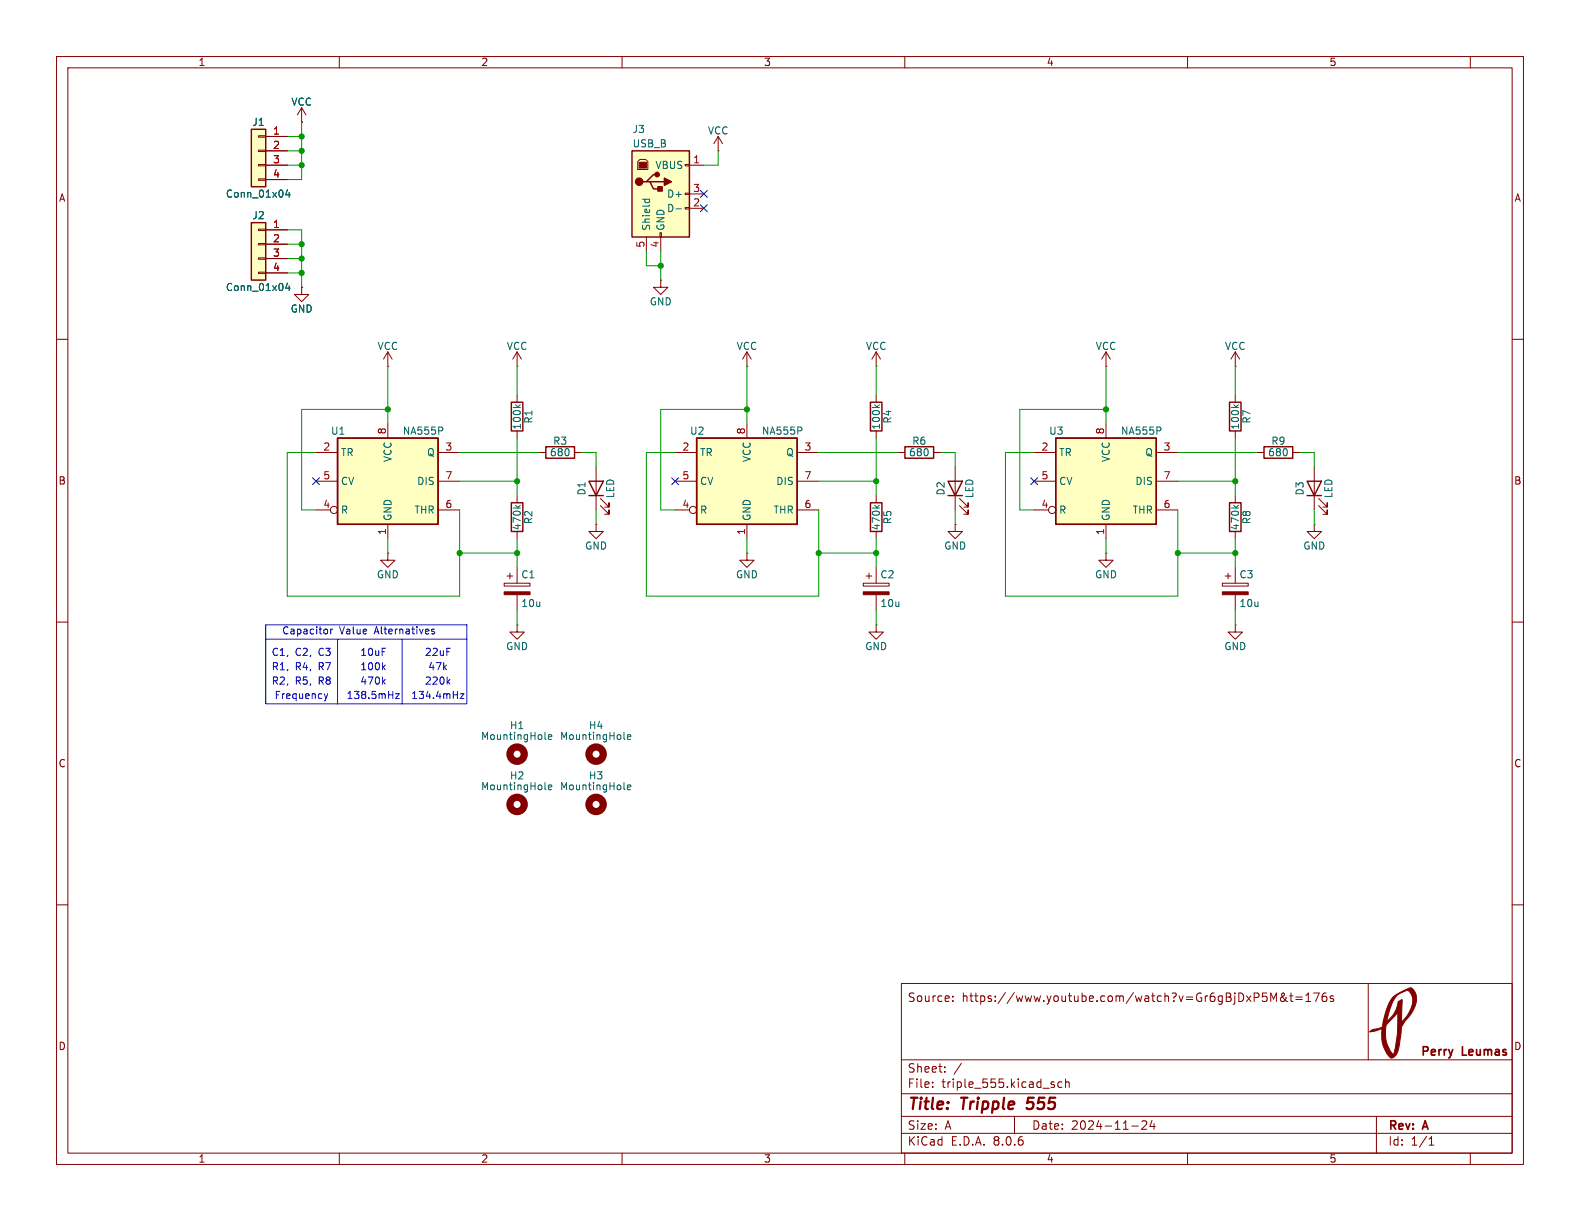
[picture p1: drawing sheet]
<svg xmlns="http://www.w3.org/2000/svg" width="279mm" height="216mm" viewBox="0 0 279 216" stroke-linecap="round" stroke-linejoin="round" font-family="sans-serif">
<g fill="none" stroke="#840000" stroke-width=".18">
<path d="M10 10h259.4v195.9h-259.4zM12 12h255.4v191.9h-255.4zM60 10v2M110 10v2M160 10v2M210 10v2M260 10v2M10 60h2M267.4 60h2M222.2 80h1.3M228.6 80h1.3M10 110h2"/>
<path d="M267.4 110h2M10 160h2M267.4 160h2M159.4 173.9h108v30h-108zM168.5 176.9v.2M168.5 176.2v.1M224.7 177.1v-1.5l.5 1.1 .5-1.1v1.5M227.4 176.3l-.3 .6a.41 .41 0 0 1-.6 .1 .41 .41 0 0 1 .1-.6l.5-.5v-.2h-.4a1.44 1.44 0 0 0 .9 1.4M228.1 176.1h.5M228.3 175.6v1.3l.3 .2M229.1 176.3h1.2M229.1 176.7h1.2"/>
<path d="M230.9 177.1h.9M230.9 176l.5-.4v1.5M232.3 175.6h1l-.7 1.5M234.5 175.6a.59 .59 0 0 0-.7 .6v.6l.1 .2 .5 .1 .2-.2v-.5l-.1-.2h-.4l-.3 .2M235.8 176.2l-.4-.1-.2 .2 .1 .2 .5 .2v.3h-.6M242 173.9v13.5M159.4 197.4h108M159.4 193.4h108M159.4 187.4h108M164.9 192.1v.2M164.9 191.4v.1M167.1 189.4v.2"/>
<path d="M167.1 188.7v.1M170 188l-1.3 1.9M179.4 197.4v3M186.1 191.8l.3 .1 .1 .2-.2 .2h-.3M186.1 191.3l.3 .1M187.8 191.4l-.4-.1-.3 .3v.4l.1 .2h.6M188.4 191.4l.2-.1 .4 .1 .1 .9M188.4 190.8v1.5M200.1 199.1h1.2M201.9 198.3l.6-.1 .2 .1 .1 .3-.9 1.1h.9M203.7 198.1l-.3 1.1h.9M204.1 198.7v1"/>
<path d="M243.4 197.4v6.5M60 203.9v2M110 203.9v2M159.4 200.4h108M160 203.9v2M210 203.9v2M252.7 202.5h.9M252.7 201.4l.4-.4v1.5M260 203.9v2"/>
</g>
<path d="M181.5 195.9l.3 .2M181.9 194.1l-.3 1 .1-.1" fill="none" stroke="#840000" stroke-width=".4"/>
<path d="M246.4 176.3l1.1-.8 2-.8a2.58 2.58 0 0 1 .6 3.5l-.7 1.2-.8 1a2.85 2.85 0 0 0-.9 2.5l-.3 2.1a2.54 2.54 0 0 1-1.3 2.1l-.2-.1-.6-.6-.7-1.3-.2-1.2-.1-1.2h.7l.1 1.2 .2 .8 .6 1.1 .5 .7 .3-1.2 .4-2.5 .1-3.8-1.4 1.5a2.09 2.09 0 0 0-.8 2.2h-.7l.1-.8-1.2 .4-1 .2a3.4 3.4 0 0 1 1.8-.7 1.04 1.04 0 0 0 .6-1.2h.7l.2-.2a5.6 5.6 0 0 0 1.8-3.3l.6-.3v3.9l1-1.2a3.6 3.6 0 0 0 .6-3.8 .68 .68 0 0 0-.9-.5l-1.3 .6-.7 .7-.8 1.9-.5 2.2h-.7l.9-2.9z" fill="#840000" stroke="#840000" stroke-width=".18"/>
<path d="M223.5 79h5.1v2h-5.1z" fill="none" stroke="#840000" stroke-width=".25"/>
<circle cx="91.4" cy="133.3" r="1.27" fill="none" stroke="#840000" stroke-width="1.3"/>
<path d="M96.4 130.6l.2 .2M97 130.3l.6-.1-.1-.2-.3-.1-.2 .2v.6h.5" fill="none" stroke="#006464" stroke-width=".18"/>
<path d="M44.4 39.4h2.6v10.1h-2.6z" fill="#ffffc2"/>
<g fill="none" stroke="#840000" stroke-width=".18">
<path d="M45.7 48.1h1.3v.3h-1.3zM45.7 45.6h1.3v.2h-1.3zM45.7 43.1h1.3v.2h-1.3zM45.7 40.5h1.3v.3h-1.3zM47 40.6h3.8M47 43.2h3.8M47 45.7h3.8M47 48.3h3.8M218.4 64.8h.1M218.4 62.2l-.7 1.3M218.4 62.2v2.6M218.4 69.9v1.2"/>
<path d="M218.4 76.2v1.3M218.4 62.2l.8 1.3M89.2 103.1h4.5v.5h-4.5zM89.7 101.9h1M90.2 101.3v1.1M91.4 110.5v1.3h1.3l-1.3 1.2-1.2-1.2h1.2M91.4 110.5h.1M91.4 100.3v2.8M91.4 105.2v2.8"/>
</g>
<path d="M44.4 39.4h2.6v10.1h-2.6zM217.4 71.1h2.1v5.1h-2.1z" fill="none" stroke="#840000" stroke-width=".25"/>
<path d="M50.8 50l-.3 1h.8M51.1 50.5v.9M218.2 71.6l.5 .5M219 71.6l-.5 .3M96.4 139.5l.2 .1M97 139.2l.6-.1-.1-.2-.3-.1-.2 .2v.6h.5M110.3 130.6l.2 .2M110.3 139.5l.2 .1M110.9 130.3l.6-.1v-.2l-.4-.1-.2 .2 .1 .6h.5M110.9 139.2l.6-.1v-.2l-.4-.1-.2 .2 .1 .6h.5" fill="none" stroke="#006464" stroke-width=".18"/>
<g fill="none" stroke="#840000" stroke-width="1.3">
<circle cx="105.4" cy="133.3" r="1.27"/>
<circle cx="91.4" cy="142.2" r="1.27"/>
<circle cx="105.4" cy="142.2" r="1.27"/>
</g>
<path d="M89.2 104.6h4.5v.6h-4.5z" fill="#840000" stroke="#840000" stroke-width=".18"/>
<path d="M186.7 77.5h17.8v15.2h-17.8z" fill="#ffffc2"/>
<path d="M186.7 77.5h17.8v15.2h-17.8zM217.4 88.9h2.1v5.1h-2.1zM231.1 85.1h2.6l-1.3 2.5zM231.1 87.6h2.6" fill="none" stroke="#840000" stroke-width=".25"/>
<g fill="none" stroke="#840000" stroke-width=".18">
<path d="M127 26.7h.1M127 24.1l-.8 1.3M127 24.1v2.6M127 24.1l.8 1.3M195.6 64.8h.1M195.6 62.2v2.6M195.6 74.9v2.6M195.6 62.2l-.8 1.3M195.6 62.2l.7 1.3M68.6 97.8v1.3h1.2l-1.2 1.2-1.3-1.2h1.3M68.6 97.8h.1M182.9 80h3.8"/>
<path d="M182.9 90.2h2.5M182.9 85.1h3.8M195.6 97.8v1.3h1.2l-1.2 1.2-1.3-1.2h1.3M195.6 97.8h.1M195.6 92.7v2.6M204.5 80h3.8M204.5 90.2h3.8M204.5 85.1h3.8M218.4 87.6v1.3M218.4 94v1.3M232.4 92.7v1.3h1.3l-1.3 1.3-1.3-1.3h1.3M232.4 92.7h.1"/>
<path d="M232.4 82.6v7.6M233.2 89.4l1.5 1.5v-.7v.7h-.8M233.2 88.1l1.5 1.6v-.8v.8h-.8M216.2 103.1h4.5v.5h-4.5zM216.7 101.9h1M217.2 101.3v1.1M218.4 110.5v1.3h1.3l-1.3 1.2-1.2-1.2h1.2M218.4 110.5h.1M218.4 100.3v2.8M218.4 105.2v2.8"/>
<circle cx="186.1" cy="90.2" r=".63"/>
</g>
<path d="M205.2 75.6v.5M218.2 89.4l.5 .4M219 89.4l-.5 .3" fill="none" stroke="#006464" stroke-width=".18"/>
<path d="M216.2 104.6h4.5v.6h-4.5z" fill="#840000" stroke="#840000" stroke-width=".18"/>
<path d="M111.8 26.7h10.1v15.2h-10.1z" fill="#ffffc2"/>
<path d="M111.8 26.7h10.1v15.2h-10.1zM114.3 32.1h.6l.7 1.3h1.2M114.9 32.1h2.6M116.2 30.9h-.6l-1.3 1.2h-.6M90.4 71.1h2.1v5.1h-2.1z" fill="none" stroke="#840000" stroke-width=".25"/>
<g fill="#840000" stroke="#840000" stroke-width=".25">
<path d="M117.5 31.5l1.2 .6-1.2 .7z"/>
<path d="M116.3 33h.8v.8h-.8z"/>
<circle cx="113" cy="32.1" r=".63"/>
<circle cx="116.2" cy="30.9" r=".38"/>
</g>
<path d="M113 28.7h1.3v1h-1.3z" fill="#840000" stroke="#840000" stroke-width=".18"/>
<g fill="none" stroke="#840000" stroke-width=".18">
<path d="M112.8 28.6l.4-.4h1l.4 .4v1.4h-1.8zM121.2 36.7h.7v.3h-.7zM121.2 34.2h.7v.2h-.7zM121.2 29.1h.7v.2h-.7zM121.9 29.2h2.6M121.9 36.8h2.6M121.9 34.3h2.6M114.3 41.9v2.6M116.7 41.1h.3v.8h-.3zM116.8 49.5v1.3h1.3l-1.3 1.3-1.2-1.3h1.2M116.8 49.5h.1M116.8 41.9v2.6"/>
<path d="M91.4 64.8h.1M91.4 62.2l-.7 1.3M91.4 62.2v2.6M91.4 69.9v1.2M91.4 76.2v1.3M91.4 62.2l.8 1.3M132.1 64.8h.1M132.1 62.2l-.8 1.3M132.1 62.2v2.6M132.1 62.2l.7 1.3M105.4 92.7v1.3h1.3l-1.3 1.3-1.3-1.3h1.3M105.4 92.7h.1"/>
</g>
<path d="M113.6 35.2h1.3M114.1 35.2l-.1 .4M114.8 35.2l.1 .4M119.5 36.9h1M91.2 71.6l.5 .5M92 71.6l-.5 .3" fill="none" stroke="#006464" stroke-width=".18"/>
<path d="M123.2 77.5h17.8v15.2h-17.8z" fill="#ffffc2"/>
<path d="M96.5 79h5.1v2h-5.1zM123.2 77.5h17.8v15.2h-17.8zM160 79h5.1v2h-5.1zM90.4 88.9h2.1v5.1h-2.1zM104.1 85.1h2.6l-1.3 2.5zM104.1 87.6h2.6M153.9 88.9h2.1v5.1h-2.1zM167.6 85.1h2.6l-1.3 2.5zM167.6 87.6h2.6" fill="none" stroke="#840000" stroke-width=".25"/>
<g fill="none" stroke="#840000" stroke-width=".18">
<path d="M53.3 19.1l-.7 1.2M53.3 19.1v2.5M53.3 19.1l.8 1.2M53.3 21.6h.1M53.3 50.8v1.3h1.3l-1.3 1.2-1.2-1.2h1.2M53.3 50.8h.1M68.6 64.8h.1M68.6 62.2l-.8 1.3M68.6 62.2v2.6M68.6 62.2l.7 1.3M132.1 74.9v2.6M91.4 87.6v1.3"/>
<path d="M91.4 94v1.3M95.2 80h1.3M101.6 80h1.3M105.4 82.6v7.6M106.2 89.4l1.5 1.5v-.7v.7h-.8M106.2 88.1l1.5 1.6v-.8v.8h-.8M119.4 80h3.8M119.4 90.2h2.5M119.4 85.1h3.8M132.1 97.8v1.3h1.2l-1.2 1.2-1.3-1.2h1.3M132.1 97.8h.1M132.1 92.7v2.6"/>
<path d="M141 80h3.8M141 90.2h3.8M141 85.1h3.8M154.9 87.6v1.3M154.9 94v1.3M158.7 80h1.3M165.1 80h1.3M168.9 92.7v1.3h1.3l-1.3 1.3-1.3-1.3h1.3M168.9 92.7h.1M168.9 82.6v7.6M169.7 89.4l1.5 1.5v-.7v.7h-.8M169.7 88.1l1.5 1.6v-.8v.8h-.8"/>
<path d="M152.7 103.1h4.5v.5h-4.5zM153.2 101.9h1M153.7 101.3v1.1M154.9 110.5v1.3h1.3l-1.3 1.2-1.2-1.2h1.2M154.9 110.5h.1M154.9 100.3v2.8M154.9 105.2v2.8"/>
<circle cx="122.6" cy="90.2" r=".63"/>
</g>
<path d="M141.7 75.6v.5M91.2 89.4l.5 .4M92 89.4l-.5 .3M154.7 89.4l.5 .4M155.5 89.4l-.5 .3" fill="none" stroke="#006464" stroke-width=".18"/>
<path d="M152.7 104.6h4.5v.6h-4.5z" fill="#840000" stroke="#840000" stroke-width=".18"/>
<path d="M59.7 77.5h17.8v15.2h-17.8z" fill="#ffffc2"/>
<path d="M59.7 77.5h17.8v15.2h-17.8zM153.9 71.1h2.1v5.1h-2.1z" fill="none" stroke="#840000" stroke-width=".25"/>
<g fill="none" stroke="#840000" stroke-width=".18">
<path d="M68.6 74.9v2.6M154.9 64.8h.1M154.9 62.2v2.6M154.9 69.9v1.2M154.9 76.2v1.3M154.9 62.2l-.7 1.3M154.9 62.2l.8 1.3M55.9 80h3.8M55.9 90.2h2.5M55.9 85.1h3.8M68.6 92.7v2.6M77.5 80h3.8"/>
<path d="M77.5 90.2h3.8M77.5 85.1h3.8"/>
<circle cx="59.1" cy="90.2" r=".63"/>
</g>
<path d="M78.2 75.6v.5M154.7 71.6l.5 .5M155.5 71.6l-.5 .3" fill="none" stroke="#006464" stroke-width=".18"/>
<path d="M44.4 22.9h2.6v10.1h-2.6z" fill="#ffffc2"/>
<g fill="none" stroke="#840000" stroke-width=".18">
<path d="M45.7 31.6h1.3v.3h-1.3zM45.7 29.1h1.3v.2h-1.3zM45.7 26.5h1.3v.3h-1.3zM45.7 24h1.3v.3h-1.3zM47 24.1h3.8M47 26.7h3.8M47 29.2h3.8M47 31.8h3.8M53.3 21.6h.1M47 40.6h3.8M47 43.2h3.8M47 45.7h3.8"/>
<path d="M47 48.3h3.8M53.3 50.8h.1"/>
</g>
<path d="M44.4 22.9h2.6v10.1h-2.6z" fill="none" stroke="#840000" stroke-width=".25"/>
<path d="M50.8 33.5l-.3 .9h.8M51.1 34v.9M50.8 50l-.3 1h.8M51.1 50.5v.9" fill="none" stroke="#006464" stroke-width=".18"/>
<g fill="none" stroke="#0000c2" stroke-width=".18">
<path d="M47 113h35.5v11.5h-35.5zM47 113v-2.5h35.5v2.5M58.5 111.2v.9M58.8 111.2l-.3 .3M59.7 113v11.5M67.8 118l.3 .4M68.1 117.6l-.5 .5M71.1 113v11.5M76.8 111.3l-.3-.1-.2 .2 .1 .2 .4 .1v.3h-.5M57.3 122.7l.3 .8M57.6 123.5l-.3 .4M57.9 122.7l-.3 .8"/>
<path d="M67.8 120.5l.3 .5M68.1 120.1l-.5 .5M69.9 122.7h.7l-.7 .8h.7M79.2 120.5l.4 .5M79.6 120.1l-.5 .5M81.4 122.7h.6l-.6 .8h.6"/>
</g>
<g fill="none" stroke="#009600" stroke-width=".18">
<path d="M50.8 29.2h2.5M50.8 26.7h2.5M50.8 24.1h2.5M53.3 21.6v10.2h-2.5M127 26.7v2.5h-2.5M50.8 40.6h2.5v10.2M50.8 43.2h2.5M50.8 45.7h2.5M50.8 48.3h2.5M114.3 44.5v2.5h2.5M116.8 44.5v5M68.6 72.4h-15.3v17.8h2.6"/>
<path d="M68.6 64.8v10.1M91.4 64.8v5.1M91.4 77.5v10.1M132.1 64.8v10.1M132.1 72.4h-15.3v17.8h2.6M154.9 64.8v5.1M154.9 77.5v10.1M195.6 72.4h-15.3v17.8h2.6M195.6 64.8v10.1M218.4 64.8v5.1M218.4 77.5v10.1M55.9 80h-5.1v25.4h30.5v-15.2"/>
<path d="M68.6 95.3v2.5M81.3 80h13.9M81.3 85.1h10.1M81.3 97.8h10.1M91.4 95.3v5M102.9 80h2.5v2.6M105.4 90.2v2.5M119.4 80h-5.1v25.4h30.5v-15.2M132.1 95.3v2.5M144.8 80h13.9M144.8 85.1h10.1M144.8 97.8h10.1"/>
<path d="M154.9 95.3v5M166.4 80h2.5v2.6M168.9 90.2v2.5M182.9 80h-5.1v25.4h30.5v-15.2M195.6 95.3v2.5M208.3 80h13.9M208.3 85.1h10.1M208.3 97.8h10.1M218.4 95.3v5M229.9 80h2.5v2.6M232.4 90.2v2.5M91.4 108v2.5"/>
<path d="M154.9 108v2.5M218.4 108v2.5"/>
</g>
<path d="M123.9 36.2l1.2 1.2M123.9 33.7l1.2 1.2M125.1 36.2l-1.2 1.2M125.1 33.7l-1.2 1.2M55.3 84.5l1.2 1.2M56.5 84.5l-1.2 1.2M118.8 84.5l1.2 1.2M120 84.5l-1.2 1.2M182.3 84.5l1.2 1.2M183.5 84.5l-1.2 1.2" fill="none" stroke="#000084" stroke-width=".18"/>
<g fill="#009600" stroke="#009600" stroke-width=".18">
<circle cx="53.3" cy="48.3" r=".46"/>
<circle cx="53.3" cy="26.7" r=".46"/>
<circle cx="53.3" cy="24.1" r=".46"/>
<circle cx="53.3" cy="45.7" r=".46"/>
<circle cx="53.3" cy="29.2" r=".46"/>
<circle cx="68.6" cy="72.4" r=".46"/>
<circle cx="53.3" cy="43.2" r=".46"/>
<circle cx="208.3" cy="97.8" r=".46"/>
<circle cx="218.4" cy="97.8" r=".46"/>
<circle cx="195.6" cy="72.4" r=".46"/>
<circle cx="218.4" cy="85.1" r=".46"/>
<circle cx="132.1" cy="72.4" r=".46"/>
<circle cx="91.4" cy="85.1" r=".46"/>
<circle cx="116.8" cy="47" r=".46"/>
<circle cx="81.3" cy="97.8" r=".46"/>
<circle cx="91.4" cy="97.8" r=".46"/>
<circle cx="154.9" cy="85.1" r=".46"/>
<circle cx="154.9" cy="97.8" r=".46"/>
<circle cx="144.8" cy="97.8" r=".46"/>
</g>
<g font-size="2.8" fill="#840000">
<text x="160.4" y="196.8">Title:</text>
<text x="170.1" y="196.8">Tripple</text>
<text x="182.5" y="196.8">555</text>
</g>
<g font-size="2.1" fill="#840000">
<text x="160.4" y="177.4">Source:</text>
<text x="170.1" y="177.4">https://www.youtube.com/watch?v=Gr6gBjDxP5M&amp;t=176s</text>
<text x="160.4" y="189.9">Sheet:</text>
<text x="251.1" y="187.1">Perry</text>
<text x="258.7" y="187.1">Leumas</text>
<text x="160.4" y="192.6">File:</text>
<text x="166.5" y="192.6">triple_555.kicad_sch</text>
<text x="160.4" y="202.8">KiCad</text>
<text x="160.4" y="200">Size:</text>
<text x="167.1" y="200">A</text>
<text x="168.1" y="202.8">E.D.A.</text>
<text x="175.7" y="202.8">8.0.6</text>
<text x="182.4" y="200">Date:</text>
<text x="189.4" y="200">2024-11-24</text>
<text x="245.4" y="200.2">Rev:</text>
<text x="245.4" y="202.8">Id:</text>
<text x="249.5" y="202.8">1/1</text>
<text x="251.8" y="200.2">A</text>
</g>
<g font-size="1.8" fill="#840000">
<text x="35" y="11.9">1</text>
<text x="85" y="11.9">2</text>
<text x="135" y="11.9">3</text>
<text x="185" y="11.9">4</text>
<text x="235" y="11.9">5</text>
<text x="10.3" y="35.9">A</text>
<text x="267.7" y="35.9">A</text>
<text x="10.3" y="85.9">B</text>
<text x="267.7" y="85.9">B</text>
<text x="10.3" y="135.9">C</text>
<text x="267.7" y="135.9">C</text>
<text x="10.3" y="185.9">D</text>
<text x="267.7" y="185.9">D</text>
<text x="35" y="205.8">1</text>
<text x="85" y="205.8">2</text>
<text x="135" y="205.8">3</text>
<text x="185" y="205.8">4</text>
<text x="235" y="205.8">5</text>
</g>
<g font-size="1.8" fill="#006464">
<text x="44.5" y="22.5">J1</text>
<text x="51.4" y="18.9">VCC</text>
<text x="111.8" y="23.7">J3</text>
<text x="125.1" y="24">VCC</text>
<text x="111.8" y="26.3">USB_B</text>
<text x="39.8" y="35.2">Conn_01x04</text>
<text x="115.8" y="30.1">VBUS</text>
<text x="117.9" y="35.2">D+</text>
<text x="44.5" y="39">J2</text>
<text x="115.2" y="40.9" transform="rotate(-90 115.2 40.9)">Shield</text>
<text x="117.7" y="40.9" transform="rotate(-90 117.7 40.9)">GND</text>
<text x="117.9" y="37.7">D-</text>
<text x="39.8" y="51.7">Conn_01x04</text>
<text x="51.3" y="55.5">GND</text>
<text x="114.8" y="54.2">GND</text>
<text x="66.7" y="62.1">VCC</text>
<text x="89.5" y="62.1">VCC</text>
<text x="130.2" y="62.1">VCC</text>
<text x="153" y="62.1">VCC</text>
<text x="193.7" y="62.1">VCC</text>
<text x="216.5" y="62.1">VCC</text>
<text x="58.4" y="77.1">U1</text>
<text x="71.1" y="77.1">NA555P</text>
<text x="92.3" y="76.1" transform="rotate(-90 92.3 76.1)">100k</text>
<text x="94.3" y="75" transform="rotate(-90 94.3 75)">R1</text>
<text x="121.9" y="77.1">U2</text>
<text x="134.6" y="77.1">NA555P</text>
<text x="155.8" y="76.1" transform="rotate(-90 155.8 76.1)">100k</text>
<text x="157.8" y="75" transform="rotate(-90 157.8 75)">R4</text>
<text x="185.4" y="77.1">U3</text>
<text x="198.1" y="77.1">NA555P</text>
<text x="219.3" y="76.1" transform="rotate(-90 219.3 76.1)">100k</text>
<text x="221.3" y="75" transform="rotate(-90 221.3 75)">R7</text>
<text x="60.2" y="80.9">TR</text>
<text x="69.4" y="81.8" transform="rotate(-90 69.4 81.8)">VCC</text>
<text x="75.4" y="80.9">Q</text>
<text x="97.1" y="80.9">680</text>
<text x="97.7" y="78.8">R3</text>
<text x="123.7" y="80.9">TR</text>
<text x="132.9" y="81.8" transform="rotate(-90 132.9 81.8)">VCC</text>
<text x="138.9" y="80.9">Q</text>
<text x="160.6" y="80.9">680</text>
<text x="161.2" y="78.8">R6</text>
<text x="187.2" y="80.9">TR</text>
<text x="196.4" y="81.8" transform="rotate(-90 196.4 81.8)">VCC</text>
<text x="202.4" y="80.9">Q</text>
<text x="224.1" y="80.9">680</text>
<text x="224.7" y="78.8">R9</text>
<text x="60.2" y="86">CV</text>
<text x="73.7" y="86">DIS</text>
<text x="103.7" y="87.7" transform="rotate(-90 103.7 87.7)">D1</text>
<text x="108.8" y="88.2" transform="rotate(-90 108.8 88.2)">LED</text>
<text x="123.7" y="86">CV</text>
<text x="137.2" y="86">DIS</text>
<text x="167.2" y="87.7" transform="rotate(-90 167.2 87.7)">D2</text>
<text x="172.3" y="88.2" transform="rotate(-90 172.3 88.2)">LED</text>
<text x="187.2" y="86">CV</text>
<text x="200.7" y="86">DIS</text>
<text x="230.7" y="87.7" transform="rotate(-90 230.7 87.7)">D3</text>
<text x="235.8" y="88.2" transform="rotate(-90 235.8 88.2)">LED</text>
<text x="60.2" y="91">R</text>
<text x="69.4" y="92.2" transform="rotate(-90 69.4 92.2)">GND</text>
<text x="73.2" y="91">THR</text>
<text x="92.3" y="93.9" transform="rotate(-90 92.3 93.9)">470k</text>
<text x="94.3" y="92.8" transform="rotate(-90 94.3 92.8)">R2</text>
<text x="123.7" y="91">R</text>
<text x="132.9" y="92.2" transform="rotate(-90 132.9 92.2)">GND</text>
<text x="136.7" y="91">THR</text>
<text x="155.8" y="93.9" transform="rotate(-90 155.8 93.9)">470k</text>
<text x="157.8" y="92.8" transform="rotate(-90 157.8 92.8)">R5</text>
<text x="187.2" y="91">R</text>
<text x="196.4" y="92.2" transform="rotate(-90 196.4 92.2)">GND</text>
<text x="200.2" y="91">THR</text>
<text x="219.3" y="93.9" transform="rotate(-90 219.3 93.9)">470k</text>
<text x="221.3" y="92.8" transform="rotate(-90 221.3 92.8)">R8</text>
<text x="103.4" y="97.4">GND</text>
<text x="166.9" y="97.4">GND</text>
<text x="230.4" y="97.4">GND</text>
<text x="66.5" y="102.5">GND</text>
<text x="92.1" y="102.5">C1</text>
<text x="92.1" y="107.5">10u</text>
<text x="130" y="102.5">GND</text>
<text x="155.6" y="102.5">C2</text>
<text x="155.6" y="107.5">10u</text>
<text x="193.5" y="102.5">GND</text>
<text x="219.1" y="102.5">C3</text>
<text x="219.1" y="107.5">10u</text>
<text x="89.4" y="115.2">GND</text>
<text x="152.9" y="115.2">GND</text>
<text x="216.4" y="115.2">GND</text>
<text x="85" y="131">MountingHole</text>
<text x="90.1" y="129.1">H1</text>
<text x="98.9" y="131">MountingHole</text>
<text x="104" y="129.1">H4</text>
<text x="85" y="139.9">MountingHole</text>
<text x="90.1" y="138">H2</text>
<text x="98.9" y="139.9">MountingHole</text>
<text x="104" y="138">H3</text>
</g>
<g font-size="1.8" fill="#a90000">
<text x="48.2" y="23.9">1</text>
<text x="48.2" y="26.4">2</text>
<text x="48.2" y="29">3</text>
<text x="122.5" y="29">1</text>
<text x="48.2" y="31.5">4</text>
<text x="122.5" y="34">3</text>
<text x="48.2" y="40.4">1</text>
<text x="122.5" y="36.6">2</text>
<text x="48.2" y="42.9">2</text>
<text x="48.2" y="45.5">3</text>
<text x="114" y="43.9" transform="rotate(-90 114 43.9)">5</text>
<text x="116.6" y="43.9" transform="rotate(-90 116.6 43.9)">4</text>
<text x="48.2" y="48">4</text>
<text x="68.3" y="76.9" transform="rotate(-90 68.3 76.9)">8</text>
<text x="131.8" y="76.9" transform="rotate(-90 131.8 76.9)">8</text>
<text x="195.3" y="76.9" transform="rotate(-90 195.3 76.9)">8</text>
<text x="57.1" y="79.8">2</text>
<text x="78.7" y="79.8">3</text>
<text x="120.6" y="79.8">2</text>
<text x="142.2" y="79.8">3</text>
<text x="184.1" y="79.8">2</text>
<text x="205.7" y="79.8">3</text>
<text x="57.1" y="89.9">4</text>
<text x="57.1" y="84.8">5</text>
<text x="78.7" y="89.9">6</text>
<text x="78.7" y="84.8">7</text>
<text x="120.6" y="89.9">4</text>
<text x="120.6" y="84.8">5</text>
<text x="142.2" y="89.9">6</text>
<text x="142.2" y="84.8">7</text>
<text x="184.1" y="89.9">4</text>
<text x="184.1" y="84.8">5</text>
<text x="205.7" y="89.9">6</text>
<text x="205.7" y="84.8">7</text>
<text x="68.3" y="94.7" transform="rotate(-90 68.3 94.7)">1</text>
<text x="131.8" y="94.7" transform="rotate(-90 131.8 94.7)">1</text>
<text x="195.3" y="94.7" transform="rotate(-90 195.3 94.7)">1</text>
</g>
<g font-size="1.8" fill="#0000c2">
<text x="49.8" y="112.4">Capacitor</text>
<text x="60" y="112.4">Value</text>
<text x="66.3" y="112.4">Alternatives</text>
<text x="47.9" y="116.2">C1,</text>
<text x="47.9" y="118.7">R1,</text>
<text x="52.2" y="116.2">C2,</text>
<text x="52.2" y="118.7">R4,</text>
<text x="56.5" y="116.2">C3</text>
<text x="56.5" y="118.7">R7</text>
<text x="63.6" y="118.7">100k</text>
<text x="63.6" y="116.2">10uF</text>
<text x="75" y="116.2">22uF</text>
<text x="75.6" y="118.7">47k</text>
<text x="47.9" y="121.3">R2,</text>
<text x="48.5" y="123.8">Frequency</text>
<text x="52.2" y="121.3">R5,</text>
<text x="56.5" y="121.3">R8</text>
<text x="61.2" y="123.8">138.5mHz</text>
<text x="63.6" y="121.3">470k</text>
<text x="72.6" y="123.8">134.4mHz</text>
<text x="75" y="121.3">220k</text>
</g>
</svg>
